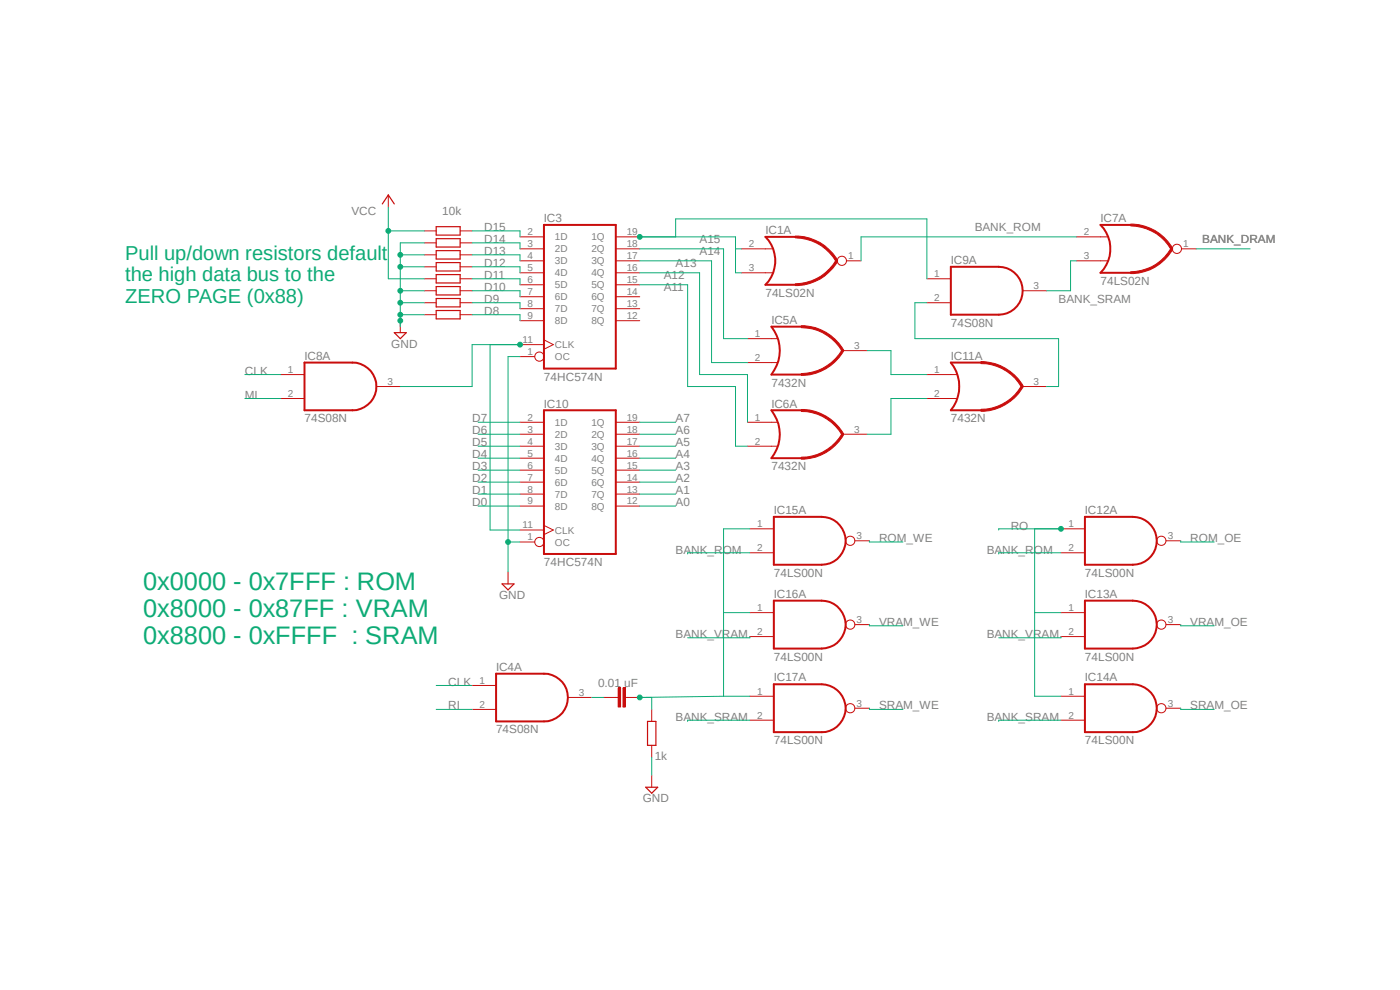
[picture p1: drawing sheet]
<svg xmlns="http://www.w3.org/2000/svg" width="297mm" height="210mm" viewBox="0 0 297 210" stroke-linecap="round" stroke-linejoin="round" font-family="sans-serif">
<path d="M25.5 39l246 131.9M271.5 39l-246 131.9" fill="none" stroke="#fff" stroke-width=".21"/>
<path d="M162.4 50.2h6.3M162.4 60.4h6.3" fill="none" stroke="#c90d0c" stroke-width=".42"/>
<path d="M162.4 52.8h1.5M162.4 57.9h1.5" fill="none" stroke="#c90d0c" stroke-width=".21"/>
<path d="M168.7 60.2a10.1 10.1 0 0 0 8.7-5l.3 .2a10.1 10.1 0 0 1-9 5.2z" fill-rule="evenodd" fill="#c90d0c"/>
<path d="M168.7 60.2a10.1 10.1 0 0 0 8.7-5l.3 .2a10.1 10.1 0 0 1-9 5.2z" fill="none" stroke="#c90d0c" stroke-width=".21"/>
<path d="M168.7 50.1a10.1 10.1 0 0 1 9 5.2l-.3 .2a10 10 0 0 0-8.7-5z" fill-rule="evenodd" fill="#c90d0c"/>
<g fill="none" stroke="#c90d0c" stroke-width=".21">
<path d="M110.3 55.3h5.1M110.3 52.8h5.1M110.3 57.9h5.1M110.3 50.2h5.1M130.6 55.3h5.1M130.6 52.8h5.1M130.6 57.9h5.1M130.6 50.2h5.1M157.3 52.8h5.1M157.3 57.9h5.1M168.7 50.1a10.1 10.1 0 0 1 9 5.2l-.3 .2a10 10 0 0 0-8.7-5zM179.6 55.3h3.1"/>
<path d="M110.3 75.6h3.1M110.3 60.4h5.1M110.3 62.9h5.1M110.3 65.5h5.1M110.3 68h5.1M110.3 73.1h5.1M115.4 72.1l2 1-2 1M130.6 60.4h5.1M130.6 62.9h5.1M130.6 65.5h5.1M130.6 68h5.1M163.7 71.8h1.2"/>
<path d="M163.7 76.9h1.2M110.3 89.6h5.1M110.3 92.1h5.1M110.3 94.7h5.1M110.3 97.2h5.1M110.3 99.7h5.1M130.6 89.6h5.1M130.6 92.1h5.1M130.6 94.7h5.1M130.6 97.2h5.1M130.6 99.7h5.1M110.3 115h3.1"/>
<path d="M110.3 102.3h5.1M110.3 104.8h5.1M110.3 107.4h5.1M110.3 112.4h5.1M115.4 111.5l2 .9-2 1M130.6 102.3h5.1M130.6 104.8h5.1M130.6 107.4h5.1M107.8 121.3v2.6"/>
<circle cx="178.6" cy="55.3" r=".98"/>
<circle cx="114.4" cy="75.6" r=".98"/>
<circle cx="114.4" cy="115" r=".98"/>
</g>
<path d="M115.4 47.7h15.2v30.5h-15.2zM162.4 50.2a7.2 7.2 0 0 1 0 10.2M163.7 69.3h6.3M163.7 79.5h6.3M115.4 87h15.2v30.5h-15.2z" fill="none" stroke="#c90d0c" stroke-width=".42"/>
<path d="M106.5 123.9h2.6l-1.3 1.2z" fill="none" stroke="#c90d0c" stroke-width=".25"/>
<path d="M170 79.2a10.1 10.1 0 0 0 8.6-5l.4 .2a10.3 10.3 0 0 1-9 5.2z" fill-rule="evenodd" fill="#c90d0c"/>
<path d="M170 79.2a10.1 10.1 0 0 0 8.6-5l.4 .2a10.3 10.3 0 0 1-9 5.2z" fill="none" stroke="#c90d0c" stroke-width=".21"/>
<path d="M170 69.1a10.3 10.3 0 0 1 9 5.2l-.4 .2a10.1 10.1 0 0 0-8.6-5z" fill-rule="evenodd" fill="#c90d0c"/>
<path d="M158.6 71.8h5.1M158.6 76.9h5.1M170 69.1a10.3 10.3 0 0 1 9 5.2l-.4 .2a10.1 10.1 0 0 0-8.6-5zM178.9 74.4h5M163.7 89.6h1.2M163.7 94.7h1.2" fill="none" stroke="#c90d0c" stroke-width=".21"/>
<path d="M163.7 69.3a8.1 8.1 0 0 1 0 10.2M163.7 87h6.3M163.7 97.2h6.3" fill="none" stroke="#c90d0c" stroke-width=".42"/>
<path d="M170 97a9.9 9.9 0 0 0 8.6-5l.4 .2a10.3 10.3 0 0 1-9 5.2z" fill-rule="evenodd" fill="#c90d0c"/>
<path d="M170 97a9.9 9.9 0 0 0 8.6-5l.4 .2a10.3 10.3 0 0 1-9 5.2z" fill="none" stroke="#c90d0c" stroke-width=".21"/>
<path d="M170 86.9a10.3 10.3 0 0 1 9 5.2l-.4 .2a10.1 10.1 0 0 0-8.6-5z" fill-rule="evenodd" fill="#c90d0c"/>
<path d="M196.6 59.1h5.1M59.6 79.5h5M196.6 64.2h5.1M201.7 79.5h1.3M217 61.7h5M59.6 84.5h5M79.8 82h5.1M158.6 89.6h5.1M158.6 94.7h5.1M170 86.9a10.3 10.3 0 0 1 9 5.2l-.4 .2a10.1 10.1 0 0 0-8.6-5zM178.9 92.1h5M201.7 84.5h1.3" fill="none" stroke="#c90d0c" stroke-width=".21"/>
<path d="M201.7 56.6h10.2a5.1 5.1 0 0 1 5.1 5.1 5.1 5.1 0 0 1-5.1 5.1h-10.2zM64.6 76.9h10.2a5.1 5.1 0 0 1 5 5.1 5.1 5.1 0 0 1-5 5h-10.2zM201.7 76.9h6.4M163.7 87a8.1 8.1 0 0 1 0 10.2M201.7 87h6.4" fill="none" stroke="#c90d0c" stroke-width=".42"/>
<path d="M208.1 86.8a9.9 9.9 0 0 0 8.6-5l.4 .2a10.4 10.4 0 0 1-9 5.2z" fill-rule="evenodd" fill="#c90d0c"/>
<path d="M208.1 86.8a9.9 9.9 0 0 0 8.6-5l.4 .2a10.4 10.4 0 0 1-9 5.2z" fill="none" stroke="#c90d0c" stroke-width=".21"/>
<path d="M208.1 76.7a10.4 10.4 0 0 1 9 5.2l-.4 .2a9.9 9.9 0 0 0-8.6-5z" fill-rule="evenodd" fill="#c90d0c"/>
<path d="M233.5 50.2h1.5M233.5 55.3h1.5M196.6 79.5h5.1M208.1 76.7a10.4 10.4 0 0 1 9 5.2l-.4 .2a9.9 9.9 0 0 0-8.6-5zM196.6 84.5h5.1M217 82h5" fill="none" stroke="#c90d0c" stroke-width=".21"/>
<path d="M233.5 47.7h6.3M233.5 57.9h6.3M201.7 76.9a8.1 8.1 0 0 1 0 10.1" fill="none" stroke="#c90d0c" stroke-width=".42"/>
<path d="M239.9 57.7a9.8 9.8 0 0 0 8.6-5.1l.3 .2a10.1 10.1 0 0 1-8.9 5.2z" fill-rule="evenodd" fill="#c90d0c"/>
<path d="M239.9 57.7a9.8 9.8 0 0 0 8.6-5.1l.3 .2a10.1 10.1 0 0 1-8.9 5.2z" fill="none" stroke="#c90d0c" stroke-width=".21"/>
<path d="M239.9 47.5a10.1 10.1 0 0 1 8.9 5.2l-.3 .3a9.8 9.8 0 0 0-8.6-5.1z" fill-rule="evenodd" fill="#c90d0c"/>
<g fill="none" stroke="#c90d0c" stroke-width=".21">
<path d="M228.4 50.2h5.1M228.4 55.3h5.1M239.9 47.5a10.1 10.1 0 0 1 8.9 5.2l-.3 .3a9.8 9.8 0 0 0-8.6-5.1zM250.7 52.8h3.1M159.1 112.2h5.1M159.1 117.3h5.1M181.4 114.7h3M225.1 112.2h5.1M225.1 117.3h5.1M247.4 114.7h3.1M159.1 130h5.1M159.1 135h5.1"/>
<path d="M181.4 132.5h3M225.1 130h5.1M225.1 135h5.1M247.4 132.5h3.1M130.6 148h.5M132.7 148h.5M159.1 147.7h5.1M159.1 152.8h5.1M181.4 150.2h3M225.1 147.7h5.1M225.1 152.8h5.1M247.4 150.2h3.1"/>
<circle cx="249.7" cy="52.8" r=".98"/>
<circle cx="180.4" cy="114.7" r=".98"/>
<circle cx="246.4" cy="114.7" r=".98"/>
<circle cx="180.4" cy="132.5" r=".98"/>
<circle cx="246.4" cy="132.5" r=".98"/>
<circle cx="180.4" cy="150.2" r=".98"/>
<circle cx="246.4" cy="150.2" r=".98"/>
</g>
<path d="M233.5 47.7a7.2 7.2 0 0 1 0 10.2M164.2 109.6h10.1a5.1 5.1 0 0 1 5.1 5.1 5.1 5.1 0 0 1-5.1 5.1h-10.1zM230.2 109.6h10.1a5.1 5.1 0 0 1 5.1 5.1 5.1 5.1 0 0 1-5.1 5.1h-10.1zM164.2 127.4h10.1a5.1 5.1 0 0 1 5.1 5.1 5.1 5.1 0 0 1-5.1 5.1h-10.1zM230.2 127.4h10.1a5.1 5.1 0 0 1 5.1 5.1 5.1 5.1 0 0 1-5.1 5.1h-10.1zM164.2 145.2h10.1a5.1 5.1 0 0 1 5.1 5 5.1 5.1 0 0 1-5.1 5.1h-10.1zM230.2 145.2h10.1a5.1 5.1 0 0 1 5.1 5 5.1 5.1 0 0 1-5.1 5.1h-10.1z" fill="none" stroke="#c90d0c" stroke-width=".42"/>
<path d="M131.1 145.9h.6v4.1h-.6z" fill-rule="evenodd" fill="#c90d0c"/>
<path d="M131.1 145.9h.6v4.1h-.6z" fill="none" stroke="#c90d0c" stroke-width=".21"/>
<path d="M132.2 145.9h.5v4.1h-.5z" fill-rule="evenodd" fill="#c90d0c"/>
<g fill="none" stroke="#c90d0c" stroke-width=".21">
<path d="M82.4 41.4v2.5M90 49h2.5M90 51.5h2.5M90 54.1h2.5M90 56.6h2.5M90 59.1h2.5M97.6 49h2.6M97.6 51.5h2.6M97.6 54.1h2.6M97.6 56.6h2.6M97.6 59.1h2.6M84.9 68v2.6"/>
<path d="M90 61.7h2.5M90 64.2h2.5M90 66.8h2.5M97.6 61.7h2.6M97.6 64.2h2.6M97.6 66.8h2.6M100.2 145.4h5M100.2 150.5h5M120.5 148h5.1M128.1 148h2.5M132.2 145.9h.5v4.1h-.5zM133.2 148h2.5"/>
<path d="M138.3 150.5v2.5M138.3 158.1v2.6M138.3 164.5v2.5"/>
</g>
<path d="M81.1 43.3l1.3-1.9 1.3 1.9M92.5 48.1h5.1v1.8h-5.1zM92.5 50.6h5.1v1.8h-5.1zM92.5 53.2h5.1v1.7h-5.1zM92.5 55.7h5.1v1.8h-5.1zM92.5 58.3h5.1v1.7h-5.1zM83.7 70.6h2.5l-1.3 1.2zM92.5 60.8h5.1v1.8h-5.1zM92.5 63.3h5.1v1.8h-5.1zM92.5 65.9h5.1v1.7h-5.1zM137.4 153h1.7v5.1h-1.7zM137 167h2.5l-1.2 1.3z" fill="none" stroke="#c90d0c" stroke-width=".25"/>
<path d="M105.2 142.9h10.2a5.1 5.1 0 0 1 5.1 5.1 5.1 5.1 0 0 1-5.1 5h-10.2z" fill="none" stroke="#c90d0c" stroke-width=".42"/>
<path d="M104 73.1v39.3h6.3M110.3 73.1h-10.1v8.9h-15.3" fill="none" stroke="#0dab76" stroke-width=".21"/>
<circle cx="110.3" cy="73.1" r=".51" fill="#0dab76"/>
<g fill="none" stroke="#0dab76" stroke-width=".21">
<path d="M51.9 79.5h7.7M110.3 75.6h-2.5v45.7M51.9 84.5h7.7M107.8 115h2.5M92.5 145.4h7.7"/>
<circle cx="110.3" cy="73.1" r=".51"/>
</g>
<circle cx="107.8" cy="115" r=".51" fill="#0dab76"/>
<g fill="none" stroke="#0dab76" stroke-width=".21">
<path d="M90 51.5h-5.1v17.8M84.9 66.8h5.1M138.3 160.7v3.8"/>
<circle cx="107.8" cy="115" r=".51"/>
</g>
<circle cx="84.9" cy="66.8" r=".51" fill="#0dab76"/>
<g fill="none" stroke="#0dab76" stroke-width=".21">
<path d="M84.9 64.2h5.1"/>
<circle cx="84.9" cy="66.8" r=".51"/>
</g>
<circle cx="84.9" cy="64.2" r=".51" fill="#0dab76"/>
<g fill="none" stroke="#0dab76" stroke-width=".21">
<path d="M84.9 61.7h5.1"/>
<circle cx="84.9" cy="64.2" r=".51"/>
</g>
<circle cx="84.9" cy="61.7" r=".51" fill="#0dab76"/>
<g fill="none" stroke="#0dab76" stroke-width=".21">
<path d="M84.9 56.6h5.1"/>
<circle cx="84.9" cy="61.7" r=".51"/>
</g>
<circle cx="84.9" cy="56.6" r=".51" fill="#0dab76"/>
<g fill="none" stroke="#0dab76" stroke-width=".21">
<path d="M84.9 54.1h5.1"/>
<circle cx="84.9" cy="56.6" r=".51"/>
</g>
<circle cx="84.9" cy="54.1" r=".51" fill="#0dab76"/>
<circle cx="84.9" cy="54.1" r=".51" fill="none" stroke="#0dab76" stroke-width=".21"/>
<circle cx="84.9" cy="68" r=".51" fill="#0dab76"/>
<g fill="none" stroke="#0dab76" stroke-width=".21">
<path d="M135.7 50.2h20.3v7.7h1.3M143.3 50.2v-3.8h53.3v12.7M156 52.8h1.3M101.4 89.6h8.9M101.4 92.1h8.9M101.4 94.7h8.9M101.4 97.2h8.9M101.4 99.7h8.9M135.7 89.6h7.6M135.7 92.1h7.6M135.7 94.7h7.6M135.7 97.2h7.6"/>
<path d="M135.7 99.7h7.6M101.4 102.3h8.9M101.4 104.8h8.9M101.4 107.4h8.9M135.7 102.3h7.6M135.7 104.8h7.6M135.7 107.4h7.6"/>
<circle cx="84.9" cy="68" r=".51"/>
</g>
<circle cx="135.7" cy="50.2" r=".51" fill="#0dab76"/>
<g fill="none" stroke="#0dab76" stroke-width=".21">
<path d="M135.7 52.8h17.8v19h5.1M135.7 55.3h15.3v21.6h7.6M135.7 57.9h12.7v21.6h10.2v10.1M228.4 55.3h-1.3v6.4h-5.1M228.4 50.2h-45.7v5.1M135.7 60.4h10.2v21.6h10.1v12.7h2.6M183.9 74.4h5.1v5.1h7.6M196.6 64.2h-2.5v7.6h30.5v10.2h-2.6M196.6 84.5h-7.6v7.6h-5.1M159.1 117.3h-13.2v.2M219.5 112.2v35.5h5.6M225.1 117.3h-13.2v.2"/>
<path d="M225.1 112.2h-13.2v.2M159.1 135v.3h-13.2M225.1 135v.3h-13.2M159.1 152.8h-13.2v.2M225.1 152.8h-13.2v.2"/>
<circle cx="135.7" cy="50.2" r=".51"/>
</g>
<circle cx="225.1" cy="112.2" r=".51" fill="#0dab76"/>
<g fill="none" stroke="#0dab76" stroke-width=".21">
<path d="M159.1 112.2h-5.6v35.5M250.5 114.7v.3h7.1M153.5 130h5.6M219.5 130h5.6M250.5 132.5v.3h7.1M153.5 147.7h5.6M153.5 147.7l-17.8 .3h2.6v2.5M250.5 150.2v.3h7.1"/>
<circle cx="225.1" cy="112.2" r=".51"/>
</g>
<circle cx="135.7" cy="148" r=".51" fill="#0dab76"/>
<g fill="none" stroke="#0dab76" stroke-width=".21">
<path d="M82.4 43.9v15.2h7.6M82.4 49h7.6M100.2 51.5h10.1v1.3M100.2 49h10.1v1.2M100.2 54.1h10.1v1.2M100.2 56.6h10.1v1.3M100.2 59.1h10.1v1.3M253.8 52.8h11.4M100.2 61.7h10.1v1.2M100.2 64.2h10.1v1.3M100.2 66.8h10.1v1.2M184.4 114.7v.3h7.2"/>
<path d="M184.4 132.5v.3h7.2M92.5 150.5h7.7M125.6 148h2.5M184.4 150.2v.3h7.2"/>
<circle cx="135.7" cy="148" r=".51"/>
</g>
<circle cx="82.4" cy="49" r=".51" fill="#0dab76"/>
<circle cx="82.4" cy="49" r=".51" fill="none" stroke="#0dab76" stroke-width=".21"/>
<g font-size="5.4" fill="#0dab76">
<text x="30.4" y="125.1">0x0000 - 0x7FFF : ROM</text>
<text x="30.4" y="130.9">0x8000 - 0x87FF : VRAM</text>
<text x="30.4" y="136.6">0x8800 - 0xFFFF : SRAM</text>
</g>
<g font-size="4.3" fill="#0dab76">
<text x="26.5" y="55.1">Pull up/down resistors default</text>
<text x="26.5" y="59.6">the high data bus to the</text>
<text x="26.5" y="64.2">ZERO PAGE (0x88)</text>
</g>
<g font-size="2.5" fill="#808080">
<text x="74.6" y="45.7">VCC</text>
<text x="93.8" y="45.7">10k</text>
<text x="115.4" y="47.1">IC3</text>
<text x="233.5" y="47.1">IC7A</text>
<text x="102.7" y="51.5">D14</text>
<text x="102.7" y="49">D15</text>
<text x="148.4" y="51.5">A15</text>
<text x="162.4" y="49.6">IC1A</text>
<text x="206.8" y="49">BANK_ROM</text>
<text x="255.1" y="51.5">BANK_DRAM</text>
<text x="102.7" y="54.1">D13</text>
<text x="102.7" y="56.6">D12</text>
<text x="102.7" y="59.1">D11</text>
<text x="140.8" y="59.1">A12</text>
<text x="143.3" y="56.6">A13</text>
<text x="148.4" y="54.1">A14</text>
<text x="201.7" y="56">IC9A</text>
<text x="102.7" y="61.7">D10</text>
<text x="102.7" y="64.2">D9</text>
<text x="140.8" y="61.7">A11</text>
<text x="162.4" y="63">74LS02N</text>
<text x="224.6" y="64.2">BANK_SRAM</text>
<text x="233.5" y="60.4">74LS02N</text>
<text x="102.7" y="66.8">D8</text>
<text x="163.7" y="68.7">IC5A</text>
<text x="201.7" y="69.3">74S08N</text>
<text x="64.6" y="76.3">IC8A</text>
<text x="83" y="73.7">GND</text>
<text x="201.7" y="76.3">IC11A</text>
<text x="51.9" y="79.5">CLK</text>
<text x="115.4" y="80.7">74HC574N</text>
<text x="163.7" y="82">7432N</text>
<text x="51.9" y="84.5">MI</text>
<text x="64.6" y="89.6">74S08N</text>
<text x="100.2" y="89.6">D7</text>
<text x="115.4" y="86.4">IC10</text>
<text x="143.3" y="89.6">A7</text>
<text x="163.7" y="86.4">IC6A</text>
<text x="201.7" y="89.6">7432N</text>
<text x="100.2" y="92.1">D6</text>
<text x="100.2" y="94.7">D5</text>
<text x="143.3" y="92.1">A6</text>
<text x="143.3" y="94.7">A5</text>
<text x="100.2" y="97.2">D4</text>
<text x="100.2" y="99.7">D3</text>
<text x="143.3" y="97.2">A4</text>
<text x="143.3" y="99.7">A3</text>
<text x="163.7" y="99.7">7432N</text>
<text x="100.2" y="102.3">D2</text>
<text x="100.2" y="104.8">D1</text>
<text x="100.2" y="107.4">D0</text>
<text x="143.3" y="102.3">A2</text>
<text x="143.3" y="104.8">A1</text>
<text x="143.3" y="107.4">A0</text>
<text x="164.2" y="109">IC15A</text>
<text x="214.4" y="112.4">RO</text>
<text x="230.2" y="109">IC12A</text>
<text x="143.3" y="117.5">BANK_ROM</text>
<text x="186.5" y="115">ROM_WE</text>
<text x="209.3" y="117.5">BANK_ROM</text>
<text x="252.5" y="115">ROM_OE</text>
<text x="115.4" y="120.1">74HC574N</text>
<text x="164.2" y="122.3">74LS00N</text>
<text x="230.2" y="122.3">74LS00N</text>
<text x="105.9" y="127">GND</text>
<text x="164.2" y="126.8">IC16A</text>
<text x="230.2" y="126.8">IC13A</text>
<text x="143.3" y="135.3">BANK_VRAM</text>
<text x="186.5" y="132.8">VRAM_WE</text>
<text x="209.3" y="135.3">BANK_VRAM</text>
<text x="252.5" y="132.8">VRAM_OE</text>
<text x="105.2" y="142.3">IC4A</text>
<text x="164.2" y="140.1">74LS00N</text>
<text x="230.2" y="140.1">74LS00N</text>
<text x="95.1" y="145.5">CLK</text>
<text x="126.9" y="145.7">0.01 uF</text>
<text x="164.2" y="144.6">IC17A</text>
<text x="230.2" y="144.6">IC14A</text>
<text x="95.1" y="150.5">RI</text>
<text x="105.2" y="155.6">74S08N</text>
<text x="143.3" y="153">BANK_SRAM</text>
<text x="186.5" y="150.5">SRAM_WE</text>
<text x="209.3" y="153">BANK_SRAM</text>
<text x="252.5" y="150.5">SRAM_OE</text>
<text x="138.9" y="161.2">1k</text>
<text x="164.2" y="157.9">74LS00N</text>
<text x="230.2" y="157.9">74LS00N</text>
<text x="136.4" y="170.2">GND</text>
</g>
<g font-size="2.1" fill="#808080">
<text x="111.9" y="49.9">2</text>
<text x="111.9" y="52.5">3</text>
<text x="117.7" y="51">1D</text>
<text x="117.7" y="53.6">2D</text>
<text x="125.5" y="53.6">2Q</text>
<text x="125.5" y="51">1Q</text>
<text x="133" y="52.5">18</text>
<text x="133" y="49.9">19</text>
<text x="158.9" y="52.5">2</text>
<text x="230" y="49.9">2</text>
<text x="251" y="52.5">1</text>
<text x="111.9" y="55">4</text>
<text x="111.9" y="57.5">5</text>
<text x="117.7" y="56.1">3D</text>
<text x="117.7" y="58.6">4D</text>
<text x="125.5" y="58.6">4Q</text>
<text x="125.5" y="56.1">3Q</text>
<text x="133" y="57.5">16</text>
<text x="133" y="55">17</text>
<text x="158.9" y="57.5">3</text>
<text x="180" y="55">1</text>
<text x="198.2" y="58.8">1</text>
<text x="230" y="55">3</text>
<text x="111.9" y="60.1">6</text>
<text x="111.9" y="62.6">7</text>
<text x="111.9" y="65.1">8</text>
<text x="117.7" y="61.2">5D</text>
<text x="117.7" y="63.7">6D</text>
<text x="125.5" y="63.7">6Q</text>
<text x="125.5" y="61.2">5Q</text>
<text x="133" y="65.1">13</text>
<text x="133" y="62.6">14</text>
<text x="133" y="60.1">15</text>
<text x="198.2" y="63.8">2</text>
<text x="219.3" y="61.3">3</text>
<text x="111.9" y="67.6">9</text>
<text x="117.7" y="66.3">7D</text>
<text x="117.7" y="68.8">8D</text>
<text x="125.5" y="68.8">8Q</text>
<text x="125.5" y="66.3">7Q</text>
<text x="133" y="67.6">12</text>
<text x="160.1" y="71.5">1</text>
<text x="110.9" y="72.7">11</text>
<text x="111.9" y="75.3">1</text>
<text x="117.7" y="76.4">OC</text>
<text x="117.7" y="73.9">CLK</text>
<text x="160.1" y="76.5">2</text>
<text x="181.2" y="74">3</text>
<text x="61.1" y="79.1">1</text>
<text x="82.2" y="81.6">3</text>
<text x="198.2" y="79.1">1</text>
<text x="219.3" y="81.6">3</text>
<text x="61.1" y="84.2">2</text>
<text x="111.9" y="89.2">2</text>
<text x="133" y="89.2">19</text>
<text x="160.1" y="89.2">1</text>
<text x="198.2" y="84.2">2</text>
<text x="111.9" y="91.8">3</text>
<text x="111.9" y="94.3">4</text>
<text x="117.7" y="90.3">1D</text>
<text x="117.7" y="92.9">2D</text>
<text x="117.7" y="95.4">3D</text>
<text x="125.5" y="95.4">3Q</text>
<text x="125.5" y="92.9">2Q</text>
<text x="125.5" y="90.3">1Q</text>
<text x="133" y="94.3">17</text>
<text x="133" y="91.8">18</text>
<text x="160.1" y="94.3">2</text>
<text x="181.2" y="91.8">3</text>
<text x="111.9" y="96.9">5</text>
<text x="111.9" y="99.4">6</text>
<text x="111.9" y="101.9">7</text>
<text x="117.7" y="98">4D</text>
<text x="117.7" y="100.5">5D</text>
<text x="125.5" y="100.5">5Q</text>
<text x="125.5" y="98">4Q</text>
<text x="133" y="101.9">14</text>
<text x="133" y="99.4">15</text>
<text x="133" y="96.9">16</text>
<text x="111.9" y="104.5">8</text>
<text x="111.9" y="107">9</text>
<text x="117.7" y="103">6D</text>
<text x="117.7" y="105.6">7D</text>
<text x="125.5" y="105.6">7Q</text>
<text x="125.5" y="103">6Q</text>
<text x="133" y="107">12</text>
<text x="133" y="104.5">13</text>
<text x="110.9" y="112.1">11</text>
<text x="117.7" y="108.1">8D</text>
<text x="117.7" y="113.2">CLK</text>
<text x="125.5" y="108.1">8Q</text>
<text x="160.6" y="111.8">1</text>
<text x="226.7" y="111.8">1</text>
<text x="111.9" y="114.6">1</text>
<text x="117.7" y="115.7">OC</text>
<text x="160.6" y="116.9">2</text>
<text x="181.7" y="114.4">3</text>
<text x="226.7" y="116.9">2</text>
<text x="247.7" y="114.4">3</text>
<text x="160.6" y="129.6">1</text>
<text x="226.7" y="129.6">1</text>
<text x="160.6" y="134.7">2</text>
<text x="181.7" y="132.1">3</text>
<text x="226.7" y="134.7">2</text>
<text x="247.7" y="132.1">3</text>
<text x="101.7" y="145.1">1</text>
<text x="122.8" y="147.6">3</text>
<text x="160.6" y="147.4">1</text>
<text x="181.7" y="149.9">3</text>
<text x="226.7" y="147.4">1</text>
<text x="247.7" y="149.9">3</text>
<text x="101.7" y="150.2">2</text>
<text x="160.6" y="152.4">2</text>
<text x="226.7" y="152.4">2</text>
</g>
</svg>
